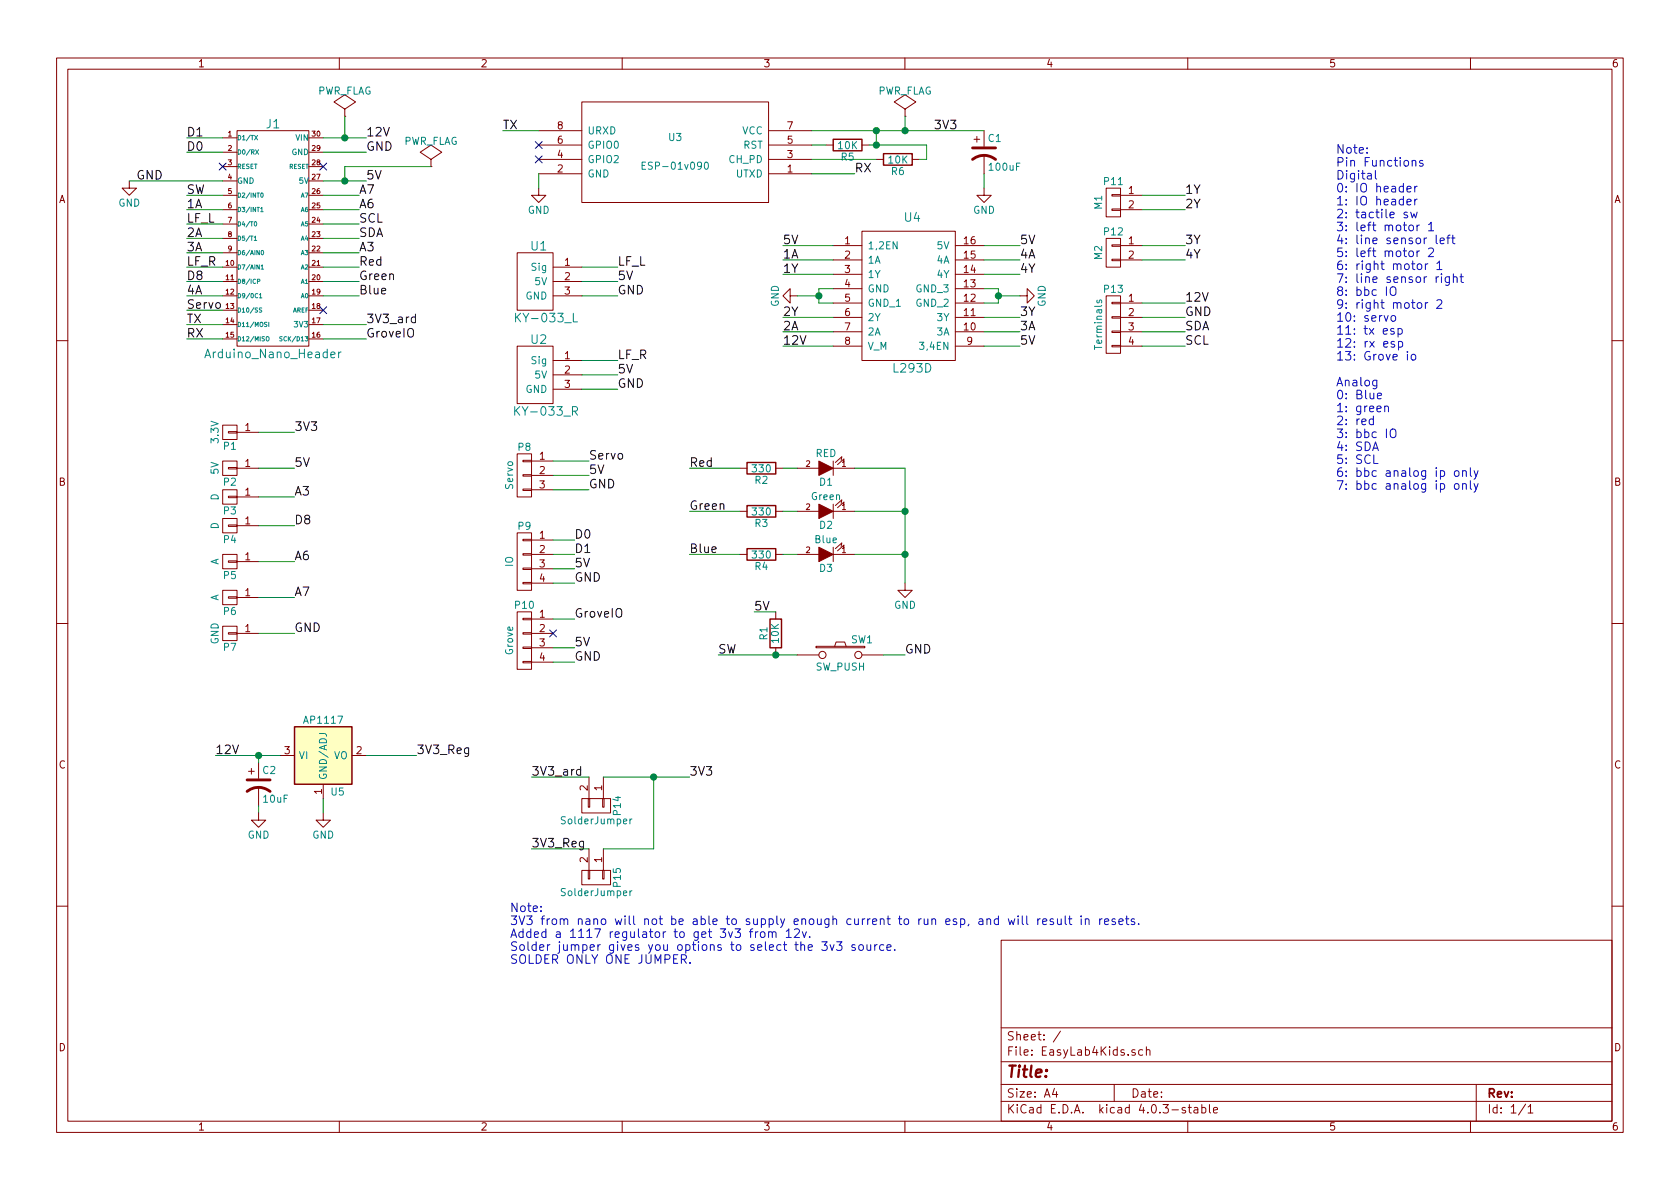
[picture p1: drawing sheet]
<svg xmlns="http://www.w3.org/2000/svg" width="297mm" height="210mm" viewBox="0 0 297 210" stroke-linecap="round" stroke-linejoin="round" font-family="sans-serif">
<g fill="none" stroke="#840000" stroke-width=".18">
<path d="M10 10.3h277v189.9h-277zM12 12.2h273v186.1h-273zM60 10.3v1.9M61 19.3l1.9-1.3-1.9-1.2-1.9 1.2 1.9 1.3v1.3M102.9 18h33v17.8h-33zM110 10.3v1.9M160 10.3v1.9M160 19.3l1.9-1.3-1.9-1.2-1.9 1.2 1.9 1.3v1.3M210 10.3v1.9M260 10.3v1.9M22.9 32v1.3h1.2l-1.2 1.2-1.3-1.2h1.3M39.4 24.4h2.5"/>
<path d="M39.4 26.9h2.5M39.4 29.5h2.5M39.4 32h2.5M39.4 34.5h2.5M39.4 37.1h2.5M39.4 39.6h2.5M41.9 23.1h12.7v38.1h-12.7zM54.6 24.4h2.5M54.6 26.9h2.5M54.6 29.5h2.5M54.6 32h2.5M54.6 34.5h2.5"/>
<path d="M54.6 37.1h2.5M54.6 39.6h2.5M61 20.6h.1M76.2 29.5h.1M76.2 28.2l1.9-1.3-1.9-1.3-1.9 1.3 1.9 1.3v1.3M95.2 33.3v1.2h1.3l-1.3 1.3-1.2-1.3h1.2M95.2 30.7h7.7M95.2 28.2h7.7M95.2 25.6h7.7M95.2 23.1h7.7M135.9 30.7h7.6M135.9 28.2h7.6"/>
<path d="M135.9 25.6h7.6M135.9 23.1h7.6M146 25.6h1.3M152.4 25.6h1.3M154.9 28.2h1.3M160 20.6h.1M161.3 28.2h1.3M172.2 24.6h1M172.7 24.1v1M174 33.3v1.2h1.3l-1.3 1.3-1.3-1.3h1.3M174 23.1v2.8M174 27.4v3.3"/>
<path d="M195.6 33.3h2.5v5h-2.5zM196.6 37h1.5v.2h-1.5zM196.6 34.4h1.5v.3h-1.5zM198.1 34.5h3.8M198.1 37.1h3.8M39.4 42.2h2.5M39.4 44.7h2.5M39.4 47.2h2.5M39.4 49.8h2.5M39.4 52.3h2.5M39.4 54.9h2.5M39.4 57.4h2.5"/>
<path d="M39.4 59.9h2.5M54.6 42.2h2.5M54.6 44.7h2.5M54.6 47.2h2.5M54.6 49.8h2.5M54.6 52.3h2.5M54.6 54.9h2.5M54.6 57.4h2.5M54.6 59.9h2.5M91.4 44.7h6.4v10.2h-6.4zM97.8 47.2h5.1M97.8 49.8h5.1"/>
<path d="M97.8 52.3h5.1M139.7 52.3v-1.3l-1.3 1.3 1.3 1.3v-1.3h1.3M147.3 43.4h5.1M147.3 46h5.1M147.3 48.5h5.1M147.3 51h5.1M147.3 53.6h5.1M147.3 56.1h5.1M147.3 58.7h5.1M152.4 40.9h16.5v22.8h-16.5zM168.9 43.4h5.1M168.9 46h5.1"/>
<path d="M168.9 48.5h5.1M168.9 51h5.1M168.9 53.6h5.1M168.9 56.1h5.1M168.9 58.7h5.1M180.3 52.3h1.3v-1.3l1.3 1.3-1.3 1.3v-1.3M195.6 42.2h2.5v5h-2.5zM195.6 52.3h2.5v10.2h-2.5zM196.6 45.8h1.5v.3h-1.5zM196.6 43.3h1.5v.3h-1.5zM196.6 58.5h1.5v.3h-1.5zM196.6 56h1.5v.3h-1.5z"/>
<path d="M196.6 53.5h1.5v.2h-1.5zM198.1 43.4h3.8M198.1 46h3.8M198.1 53.6h3.8M198.1 56.1h3.8M198.1 58.7h3.8M10 60.2h2M39.4 75.2h2.5v2.5h-2.5zM40.4 76.3h1.5v.3h-1.5zM41.9 76.4h3.8M91.4 61.2h6.4v10.2h-6.4zM97.8 63.7h5.1"/>
<path d="M97.8 66.3h5.1M97.8 68.8h5.1M147.3 61.2h5.1M168.9 61.2h5.1M196.6 61.1h1.5v.2h-1.5zM198.1 61.2h3.8M285 60.2h2M39.4 81.5h2.5v2.6h-2.5zM39.4 91.7h2.5v2.5h-2.5zM39.4 98h2.5v2.6h-2.5zM39.4 86.6h2.5v2.5h-2.5zM40.4 82.7h1.5v.2h-1.5z"/>
<path d="M40.4 92.8h1.5v.3h-1.5zM40.4 99.2h1.5v.2h-1.5zM40.4 87.8h1.5v.2h-1.5zM41.9 82.8h3.8M41.9 93h3.8M41.9 99.3h3.8M41.9 87.9h3.8M91.4 80.3h2.6v7.6h-2.6zM91.4 94.2h2.6v10.2h-2.6zM92.5 86.5h1.5v.2h-1.5zM92.5 83.9h1.5v.3h-1.5zM92.5 81.4h1.5v.3h-1.5z"/>
<path d="M92.5 97.9h1.5v.3h-1.5zM92.5 95.4h1.5v.2h-1.5zM94 98h3.8M94 81.5h3.8M94 84.1h3.8M94 86.6h3.8M94 95.5h3.8M130.8 82.8h1.3M130.8 90.4h1.3M130.8 98h1.3M137.2 82.8h1.2M137.2 90.4h1.2"/>
<path d="M137.2 98h1.2M141 82.8h3.8M141 90.4h3.8M141 98h3.8M147.3 81.5v2.6M147.3 89.1v2.6M147.3 96.8v2.5M147.3 82.8h3.8M147.3 90.4h3.8M147.3 98h3.8M148.7 81.4l.1-.6-1.1 1M148.7 89l.1-.6-1.1 1"/>
<path d="M148.7 96.6l.1-.6-1.1 1M149.1 81.8l.1-.7-1.1 1.1M149.1 89.4l.1-.6-1.1 1M149.1 97l.1-.6-1.1 1M10 110.3h2M39.4 110.7h2.5v2.6h-2.5zM39.4 104.4h2.5v2.5h-2.5zM40.4 111.9h1.5v.2h-1.5zM40.4 105.5h1.5v.3h-1.5zM41.9 112h3.8M41.9 105.7h3.8M91.4 108.2h2.6v10.2h-2.6z"/>
<path d="M92.5 103h1.5v.2h-1.5zM92.5 100.5h1.5v.2h-1.5zM92.5 117h1.5v.2h-1.5zM92.5 114.4h1.5v.3h-1.5zM92.5 111.9h1.5v.2h-1.5zM92.5 109.3h1.5v.3h-1.5zM94 100.6h3.8M94 103.1h3.8M94 112h3.8M94 109.5h3.8M94 114.5h3.8M94 117.1h3.8"/>
<path d="M137.2 108.2v1.3M137.2 114.5v1.3M141 115.8h3.8M144.3 114.3h8.6v.2h-8.6zM147.6 114.3l.2-.8h1.6l.2 .8M152.4 115.8h3.8M160 103.1v1.3h1.3l-1.3 1.3-1.3-1.3h1.3M285 110.3h2M43.9 136.4h1.1M44.4 135.9v1M45.7 134.9v2.8M45.7 139.2v3.3"/>
<path d="M49.5 133.6h2.6M57.1 138.7v2.5M62.2 133.6h2.6M104.1 137.4v3.8M106.7 137.4v3.8M45.7 143.8v1.2h1.3l-1.3 1.3-1.3-1.3h1.3M57.1 143.8v1.2h1.3l-1.3 1.3-1.2-1.3h1.2M102.9 141.2h5v2.6h-5zM102.9 153.9h5v2.6h-5zM104 141.2h.3v1.5h-.3zM104 153.9h.3v1.5h-.3zM104.1 150.1v3.8"/>
<path d="M106.6 141.2h.2v1.5h-.2zM106.6 153.9h.2v1.5h-.2zM106.7 150.1v3.8M10 160.2h2M177 166.3h108v32h-108zM285 160.2h2M60 198.3v1.9M110 198.3v1.9M160 198.3v1.9M177 194.8h108M177 191.8h108M177 187.8h108"/>
<path d="M177 181.8h108M186.4 192.5l-.3 1h.9M186.8 193v1M187.5 182.3l-1.3 2M197 191.8v3M200.7 185.7a.37 .37 0 0 0-.6 .1l.1 .2 .5 .2 .1 .1-.3 .3-.4-.1M202 185.7l-.4-.1-.3 .3 .1 .6 .2 .1 .4-.1M202.7 185.7l.2-.1 .4 .1v.9M202.7 185.1v1.5M209.6 195.9a.37 .37 0 0 0-.6 .1l.1 .3 .5 .1 .1 .1-.3 .3-.4-.1M210 198.3v1.9M210.1 195.8h.5"/>
<path d="M210.3 195.3v1.3l.3 .2M211.2 195.9h.5l.1 .9M211.8 196.2l-.5 .1-.2 .2 .2 .3 .5-.1M212.5 195.9l.4-.1 .3 .3-.1 .6h-.6M212.5 195.3v1.5M213.8 195.3v1.3l.2 .2M214.6 196.3l.7-.1-.1-.3-.4-.1-.2 .2v.7h.6M260 198.3v1.9M261 191.8v6.5M269.7 195.2l-1.2 2M270.2 195.8l.4-.5v1.5M270.2 196.8h.8"/>
<circle cx="145.4" cy="115.8" r=".63"/>
<circle cx="151.8" cy="115.8" r=".63"/>
</g>
<g fill="none" stroke="#008484" stroke-width=".18">
<path d="M45 23.9l.5 .8M45 39.3l.1-.1a.36 .36 0 0 1 .3 .4 .36 .36 0 0 1-.3 .3l-.1-.2zM45.2 26.5l.5 .8M45.5 23.9l-.5 .8M45.7 26.5l-.5 .8M46.1 36.9l.2-.2v.7M46.1 37.4h.4M46.2 34.2l.1-.1a.36 .36 0 0 1 .2 .4 .36 .36 0 0 1-.3 .3l-.1-.2zM113.5 29.3h.5M114.1 28.7h-.6v1.2h.6M124.6 28.8l.2-.1a.67 .67 0 0 1 .5 .6 .67 .67 0 0 1-.5 .6l-.2-.1-.1-.3zM45 42l.2-.2v.7"/>
<path d="M45 42.5h.4M45.5 49.8l.4-.1v-.3h-.4v.7M45.9 52.1l.2-.2v.8M45.9 52.7h.4M46.2 47l.2-.2v.8M46.2 47.6h.4M46.3 44.3h.1a.36 .36 0 0 1 .2 .4 .36 .36 0 0 1-.3 .3l-.1-.3zM46.3 54.5h-.4v.2a.31 .31 0 0 1 .3 .4l-.4 .1M47.2 59.6h.2l.2 .2-.2 .5-.3-.1zM47.2 57h-.4v.3a.31 .31 0 0 1 .3 .4h-.3M47.5 57v.8M49.9 59.6h-.4v.2a.31 .31 0 0 1 .3 .4h-.3"/>
<path d="M101.4 55.4v1.5h.7M194 53.1l-.1 .3 .2 .2 .2-.1 .1-.4h.3v.5M58.5 62.8l.7-.2v-.3l-.5-.1-.2 .3 .1 .7h.6M59.9 62.2v1.1M60.3 62.2l-.3 .1-.1 .3M101.2 72.7l.8-.1 .1-.2-.1-.3-.2-.2h-.6v1.5M101.6 72.7l.5 .7M111.4 144.8v.9M111.4 157.5v.9M111.7 144.8l-.3 .3M111.7 157.5l-.3 .3"/>
</g>
<g fill="#840000" stroke="#840000" stroke-width=".18">
<path d="M144.8 81.5l2.5 1.3-2.5 1.3z"/>
<path d="M144.8 89.1l2.5 1.3-2.5 1.3z"/>
<path d="M144.8 96.8l2.5 1.2-2.5 1.3z"/>
</g>
<path d="M147.3 24.6h5.1v2.1h-5.1zM156.2 27.2h5.1v2h-5.1zM132.1 81.8h5.1v2h-5.1zM132.1 89.4h5.1v2h-5.1zM132.1 97h5.1v2.1h-5.1zM136.1 109.5h2.1v5h-2.1zM52.1 128.5h10.1v10.2h-10.1z" fill="none" stroke="#840000" stroke-width=".25"/>
<path d="M38.8 28.8l1.2 1.3M40 28.8l-1.2 1.3M56.5 28.8l1.3 1.3M57.8 28.8l-1.3 1.3M94.6 25l1.3 1.3M94.6 27.6l1.3 1.2M95.9 25l-1.3 1.3M95.9 27.6l-1.3 1.2M56.5 54.2l1.3 1.3M57.8 54.2l-1.3 1.3M97.2 111.4l1.2 1.2M98.4 111.4l-1.2 1.2" fill="none" stroke="#000084" stroke-width=".18"/>
<g fill="none" stroke="#0000c2" stroke-width=".18">
<path d="M243.2 30.1v1.4l.2 .2M248.8 33.4l.7-.1-.1-.3-.4-.1-.2 .3v.7h.6M248.8 35.7l.7-.1-.1-.3-.4-.1-.2 .3v.7h.6M248.8 37.6l-.3-.1-.3 .2 .1 .2 .5 .2v.3h-.6M249.3 39.9l.3-.1 .3 .3v.4l-.3 .3-.3-.1-.2-.2v-.4zM249.4 37.5l.3 1 .3-.7 .3 .7 .3-1M249.7 28.5l.1-.1a.36 .36 0 0 1 .5 .2v.8M250.1 32.9v1.1M250.1 35.2v1M250.5 39.8v1M250.6 32.9l-.3 .1-.2 .2M250.6 35.2l-.3 .1-.2 .2"/>
<path d="M251 39.8l-.3 .1-.2 .2M251.6 28.4h-.4l-.2 .2 .1 .2 .5 .2v.3h-.6M252.6 39.7l.4-.4v1.5M245.9 50.9a.5 .5 0 0 1 .6-.2 .5 .5 0 0 1 .3 .5v.8a.53 .53 0 0 1-.6 .2 .53 .53 0 0 1-.4-.5zM246 56l.3-.2 .4 .2 .1 .5-.2 .2-.3 .1-.3-.1zM246.5 58.2l-.4-.1-.2 .2v.2l.6 .2v.3h-.6M247.2 58.2a.48 .48 0 0 1 .7 0v.7a.48 .48 0 0 1-.7 .1M247.2 58.1v1.5M249.3 44.4h.3l.3 .3v.4l-.3 .3-.3-.1-.2-.2v-.4zM250.5 44.4v1M250.6 46.8l.3-.1 .4 .1 .1 .6-.2 .2-.3 .1-.3-.2zM250.6 53.7l.3-.2 .4 .2 .1 .5-.2 .3h-.3l-.3-.1z"/>
<path d="M251 44.4h-.3l-.2 .3M252 46.7v1M252 53.5v1M252.5 46.7h-.3l-.2 .3M252.5 53.5l-.3 .1-.2 .2M252.6 44l.2-.1h.4l.2 .1 .1 .3-.1 .2-.9 .9h1M252.6 40.8h.9M253.9 41.6v1.3l.3 .2M254.1 46.6l.4-.5v1.6M254.1 53.2l.2-.2h.3l.3 .2v.2v.3l-.9 .8h.9M254.1 47.7h.8M254.4 48.9l-.3 .1-.2 .2"/>
<path d="M254.6 42.6l.8-.2-.1-.2-.4-.1-.3 .2 .1 .7h.6M254.9 48.4v.2M254.9 48.9v1.1M255.8 42.1h.6M256.3 48.9v1.3l-.3 .3-.4-.1M256.3 49a.48 .48 0 0 0-.7 .1v.7a.48 .48 0 0 0 .7 .1M256.4 41.6l-.3 .1-.1 .1v1.3M256.7 42.1h.6M256.9 41.6v1.3l.4 .2M257 49.1v-.1a.36 .36 0 0 1 .6 .2v.8M257 48.4v1.6M258.1 48.9h.6"/>
<path d="M258.3 48.4v1.4l.4 .2M242.7 79.7l.5-1.5 .5 1.5M242.8 74.2a.48 .48 0 0 0-.6 0v.7a.48 .48 0 0 0 .6 .1M242.8 73.6v1.5M243.5 70l.8-.1-.1-.3-.4-.1-.3 .2 .1 .8h.6M244.8 72l.1-.1a.36 .36 0 0 1 .6 .1v.8M244.8 71.8v1M245.9 76.1a.5 .5 0 0 1 .6-.2 .5 .5 0 0 1 .3 .5v.8a.53 .53 0 0 1-.6 .2 .53 .53 0 0 1-.4-.5zM246.5 60.4h-.3l-.3 .2 .1 .2 .5 .2v.3h-.6M247.3 60.4a.48 .48 0 0 1 .6 .1v.7a.48 .48 0 0 1-.6 .1M247.3 60.4v1.5M248.8 62.1v.2"/>
<path d="M248.8 62.7v1M249.6 62.8l.2-.1 .4 .1 .1 .6-.1 .2-.4 .1-.2-.2zM242.9 80.4v1.6h.7M257.2 83.4l.3-.2 .4 .2 .1 .6-.2 .2h-.3l-.3-.1zM257.2 85.7l.3-.2 .4 .2 .1 .6-.2 .2h-.3l-.3-.1zM258.6 83.4l.1-.1a.36 .36 0 0 1 .6 .2v.7M258.6 85.7l.1-.1a.36 .36 0 0 1 .6 .1v.8M258.6 83.2v1M258.6 85.5v1M260 82.7v1.3l.2 .2M260 85v1.3l.2 .2M260.6 83.2l.4 1"/>
<path d="M260.6 85.5l.4 1M261.3 83.2l-.5 1.4-.2 .2M261.3 85.5l-.5 1.4-.2 .1M120.5 169.6h.7l.2-.3-.1-.3-.2-.2h-.6v1.6M120.9 169.6l.5 .8M122 170.2v.2M133.1 164.3h-.3l-.1 .2v1.3M133.6 164.8v1M134 164.8h-.3l-.1 .3M134.5 164.9l.2-.1 .5 .1 .1 .6-.2 .2-.4 .1-.2-.2zM135.9 164.9l.1-.1a.36 .36 0 0 1 .6 .2v.8M135.9 164.8v1"/>
<path d="M136.6 165a.35 .35 0 0 1 .3-.3 .35 .35 0 0 1 .3 .3v.8M139 164.7l.5-.4v1.5M139 165.8h.9M140.5 164.4l.2-.1h.3l.3 .1 .1 .3-.1 .2-.9 .9h1M141.9 164.8l.3 1 .4-1M143.2 165.6v.2M145.3 166.5h1l-.6 .6 .4 .1 .2 .2-.1 .5-.3 .2h-.4l-.2-.2M146.8 167.1l.3 1 .4-1M147.9 166.5h1l-.5 .6 .3 .1 .2 .2-.1 .5-.2 .2h-.5l-.2-.2M151.2 167.1h-.4l-.2 .2 .1 .2 .5 .1v.4h-.6M151.9 167.2l.2-.1 .5 .1 .1 .6-.2 .2-.4 .1-.2-.2zM153.3 167.1v.8a.38 .38 0 0 0 .6 0"/>
<path d="M153.9 167.1v1M154.7 167.1v1M155.1 167.1h-.3l-.1 .3M156.3 167.1a.48 .48 0 0 0-.7 .1v.7a.48 .48 0 0 0 .7 .1M156.8 167.6l.8-.2-.1-.3h-.5l-.2 .2 .1 .7h.6M158.2 167.9v.2M176.5 162.6a.48 .48 0 0 0-.6 0v.7a.48 .48 0 0 0 .6 .1M176.5 162v1.5M178.3 162.5l.3 1 .2-.7 .3 .7 .3-1M180 162v.1M180 162.5v1M180.7 162v1.3l.3 .2"/>
<path d="M181.5 162v1.3l.3 .2M183.5 162.5v1M183.9 162.5l-.3 .1-.1 .2M184.4 163l.7-.2-.1-.2-.4-.1-.2 .2v.7h.6M186.2 162.6l-.3-.1-.3 .2 .1 .2 .5 .2v.3h-.6M187 162.5v.8a.38 .38 0 0 0 .6 0M187.6 162.5v1M188.3 162v1.3l.3 .2M188.9 162.5h.6M189.1 162v1.3l.4 .2M191.2 162v.1M191.2 162.5v1"/>
<path d="M191.9 162.6h.1a.36 .36 0 0 1 .6 .1v.8M191.9 162.5v1M194.4 162.5v1M194.9 162.5l-.3 .1-.2 .2M195.3 163l.7-.2v-.2l-.5-.1-.2 .2 .1 .7h.6M197.2 162.6l-.4-.1-.2 .2 .1 .2 .5 .2v.3h-.6M197.8 163l.8-.2-.1-.2-.4-.1-.3 .2 .1 .7h.6M199 162.5h.6M199.2 162v1.3l.4 .2M200.6 162.6l-.4-.1-.2 .2 .1 .2 .5 .2v.3h-.6M201.3 163.3v.2"/>
</g>
<path d="M172 28.2a3.3 3.3 0 0 1 4 0M172 26.2h4M43.7 139.9a3.3 3.3 0 0 1 4.1 0M43.7 137.9h4.1" fill="none" stroke="#840000" stroke-width=".51"/>
<path d="M52.1 128.5h10.1v10.2h-10.1z" fill="#ffffc2" stroke="#ffffc2" stroke-width=".18"/>
<g fill="none" stroke="#008400" stroke-width=".18">
<path d="M22.9 32h16.5M33 26.9h6.4M33 24.4h6.4M33 39.6h6.4M33 34.5h6.4M33 37.1h6.4M57.1 32h7.7M57.1 26.9h7.7M57.1 24.4h7.7M57.1 39.6h6.4M57.1 34.5h6.4M57.1 37.1h6.4"/>
<path d="M61 20.6v3.8M76.2 29.5h-15.2v2.5M88.9 23.1h6.3M95.2 30.7v2.6M143.5 23.1h30.5M143.5 30.7h7.6M143.5 28.2h11.4M143.5 25.6h2.5M153.7 25.6h10.1v2.6h-1.2M154.9 23.1v2.5M160 20.6v2.5M174 30.7v2.6"/>
<path d="M201.9 34.5h7.6M201.9 37.1h7.6M33 42.2h6.4M33 47.2h6.4M33 49.8h6.4M33 52.3h6.4M33 54.9h6.4M33 44.7h6.4M33 59.9h6.4M33 57.4h6.4M57.1 42.2h6.4M57.1 47.2h6.4"/>
<path d="M57.1 49.8h6.4M57.1 52.3h6.4M57.1 44.7h6.4M57.1 59.9h7.7M57.1 57.4h7.7M102.9 47.2h6.3M102.9 49.8h6.3M102.9 52.3h6.3M138.4 43.4h8.9M138.4 46h8.9M138.4 48.5h8.9M138.4 56.1h8.9"/>
<path d="M138.4 58.7h8.9M141 52.3h3.8M147.3 51h-2.5v2.6h2.5M174 43.4h6.3M174 51h2.5v2.6h-2.5M174 46h6.3M174 48.5h6.3M174 56.1h6.3M174 58.7h6.3M176.5 52.3h3.8M201.9 43.4h7.6M201.9 53.6h7.6"/>
<path d="M201.9 46h7.6M201.9 56.1h7.6M201.9 58.7h7.6M45.7 76.4h6.4M102.9 63.7h6.3M102.9 66.3h6.3M102.9 68.8h6.3M138.4 61.2h8.9M174 61.2h6.3M201.9 61.2h7.6M45.7 82.8h6.4M45.7 93h6.4"/>
<path d="M45.7 99.3h6.4M45.7 87.9h6.4M97.8 81.5h6.3M97.8 84.1h6.3M97.8 86.6h6.3M97.8 95.5h3.8M97.8 98h3.8M121.9 98h8.9M121.9 82.8h8.9M121.9 90.4h8.9M138.4 98h2.6M138.4 82.8h2.6"/>
<path d="M138.4 90.4h2.6M151.1 98h8.9M151.1 82.8h8.9v20.3M151.1 90.4h8.9M45.7 112h6.4M45.7 105.7h6.4M97.8 100.6h3.8M97.8 103.1h3.8M97.8 109.5h3.8M97.8 114.5h3.8M97.8 117.1h3.8M127 115.8h14"/>
<path d="M133.3 108.2h3.9M156.2 115.8h3.8M38.1 133.6h11.4M45.7 133.6v1.3M64.8 133.6h8.9M94 137.4h10.1M106.7 137.4h15.2M115.6 137.4v12.7h-8.9M45.7 142.5v1.3M57.1 141.2v2.6M94 150.1h10.1"/>
</g>
<g fill="#008400" stroke="#008400" stroke-width=".25">
<circle cx="154.9" cy="23.1" r=".51"/>
<circle cx="154.9" cy="25.6" r=".51"/>
<circle cx="137.2" cy="115.8" r=".51"/>
<circle cx="144.8" cy="52.3" r=".51"/>
<circle cx="176.5" cy="52.3" r=".51"/>
<circle cx="160" cy="23.1" r=".51"/>
<circle cx="61" cy="24.4" r=".51"/>
<circle cx="61" cy="32" r=".51"/>
<circle cx="160" cy="90.4" r=".51"/>
<circle cx="160" cy="98" r=".51"/>
<circle cx="45.7" cy="133.6" r=".51"/>
<circle cx="115.6" cy="137.4" r=".51"/>
</g>
<path d="M73.5 56.1a.48 .48 0 0 0-.7 .1v.7a.48 .48 0 0 0 .7 .1M73.5 55.5v1.6M102.7 136.1a.48 .48 0 0 0-.7 .1v.7a.48 .48 0 0 0 .7 .1M102.7 135.6v1.5" fill="none" stroke="#000" stroke-width=".18"/>
<text font-size="2.8" fill="#840000" x="178" y="190.5">Title:</text>
<g font-size="2.1" fill="#008484">
<text x="47.1" y="22.7">J1</text>
<text x="159.9" y="39.2">U4</text>
<text x="93.9" y="44.3">U1</text>
<text x="91.7" y="57">KY-033_L</text>
<text x="36.8" y="63.3">Arduino_Nano_Header</text>
<text x="93.9" y="60.8">U2</text>
<text x="158.1" y="65.9">L293D</text>
<text x="91.6" y="73.5">KY-033_R</text>
</g>
<g font-size="2.1">
<text x="88.9" y="22.9">TX</text>
<text x="165.1" y="22.9">3V3</text>
<text x="33" y="24.1">D1</text>
<text x="33" y="26.7">D0</text>
<text x="64.8" y="26.7">GND</text>
<text x="64.8" y="24.1">12V</text>
<text x="24.1" y="31.7">GND</text>
<text x="33" y="34.3">SW</text>
<text x="63.5" y="34.3">A7</text>
<text x="64.8" y="31.7">5V</text>
<text x="151.1" y="30.5">RX</text>
<text x="209.5" y="34.3">1Y</text>
<text x="33" y="39.4">LF_L</text>
<text x="33" y="36.8">1A</text>
<text x="33" y="41.9">2A</text>
<text x="63.5" y="41.9">SDA</text>
<text x="63.5" y="39.4">SCL</text>
<text x="63.5" y="36.8">A6</text>
<text x="209.5" y="36.8">2Y</text>
<text x="33" y="47">LF_R</text>
<text x="33" y="44.4">3A</text>
<text x="63.5" y="47">Red</text>
<text x="63.5" y="44.4">A3</text>
<text x="109.2" y="47">LF_L</text>
<text x="138.4" y="43.2">5V</text>
<text x="138.4" y="45.7">1A</text>
<text x="180.3" y="43.2">5V</text>
<text x="180.3" y="45.7">4A</text>
<text x="209.5" y="43.2">3Y</text>
<text x="209.5" y="45.7">4Y</text>
<text x="33" y="52.1">4A</text>
<text x="33" y="49.5">D8</text>
<text x="63.5" y="49.5">Green</text>
<text x="63.5" y="52.1">Blue</text>
<text x="109.2" y="49.5">5V</text>
<text x="109.2" y="52.1">GND</text>
<text x="138.4" y="48.3">1Y</text>
<text x="180.3" y="48.3">4Y</text>
<text x="209.5" y="53.3">12V</text>
<text x="33" y="57.1">TX</text>
<text x="33" y="59.7">RX</text>
<text x="33" y="54.6">Servo</text>
<text x="64.8" y="59.7">GroveIO</text>
<text x="64.8" y="57.1">3V3_ard</text>
<text x="138.4" y="58.4">2A</text>
<text x="138.4" y="55.9">2Y</text>
<text x="180.3" y="58.4">3A</text>
<text x="180.3" y="55.9">3Y</text>
<text x="209.5" y="55.9">GND</text>
<text x="209.5" y="58.4">SDA</text>
<text x="109.2" y="63.5">LF_R</text>
<text x="138.4" y="61">12V</text>
<text x="180.3" y="61">5V</text>
<text x="209.5" y="61">SCL</text>
<text x="109.2" y="66">5V</text>
<text x="109.2" y="68.6">GND</text>
<text x="52.1" y="76.2">3V3</text>
<text x="52.1" y="82.5">5V</text>
<text x="104.1" y="83.8">5V</text>
<text x="104.1" y="81.3">Servo</text>
<text x="121.9" y="82.5">Red</text>
<text x="52.1" y="87.6">A3</text>
<text x="104.1" y="86.4">GND</text>
<text x="52.1" y="92.7">D8</text>
<text x="101.6" y="95.2">D0</text>
<text x="121.9" y="90.2">Green</text>
<text x="52.1" y="99.1">A6</text>
<text x="101.6" y="100.3">5V</text>
<text x="101.6" y="97.8">D1</text>
<text x="121.9" y="97.8">Blue</text>
<text x="52.1" y="105.4">A7</text>
<text x="101.6" y="102.9">GND</text>
<text x="133.3" y="107.9">5V</text>
<text x="52.1" y="111.8">GND</text>
<text x="101.6" y="109.2">GroveIO</text>
<text x="101.6" y="114.3">5V</text>
<text x="101.6" y="116.8">GND</text>
<text x="127" y="115.6">SW</text>
<text x="160" y="115.6">GND</text>
<text x="38.1" y="133.3">12V</text>
<text x="73.7" y="133.3">3V3_Reg</text>
<text x="94" y="137.2">3V3_ard</text>
<text x="121.9" y="137.2">3V3</text>
<text x="94" y="149.9">3V3_Reg</text>
</g>
<g font-size="2.1" fill="#0000c2">
<text x="236.2" y="27.2">Note:</text>
<text x="236.2" y="29.5">Pin Functions</text>
<text x="236.2" y="31.7">Digital</text>
<text x="236.2" y="34">0: IO header</text>
<text x="236.2" y="36.3">1: IO header</text>
<text x="236.2" y="38.6">2: tactile sw</text>
<text x="236.2" y="40.9">3: left motor 1</text>
<text x="236.2" y="43.2">4: line sensor left</text>
<text x="236.2" y="45.5">5: left motor 2</text>
<text x="236.2" y="47.7">6: right motor 1</text>
<text x="236.2" y="50">7: line sensor right</text>
<text x="236.2" y="52.3">8: bbc IO</text>
<text x="236.2" y="54.6">9: right motor 2</text>
<text x="236.2" y="56.9">10: servo</text>
<text x="236.2" y="59.2">11: tx esp</text>
<text x="236.2" y="61.5">12: rx esp</text>
<text x="236.2" y="63.7">13: Grove io</text>
<text x="236.2" y="68.3">Analog</text>
<text x="236.2" y="70.6">0: Blue</text>
<text x="236.2" y="72.9">1: green</text>
<text x="236.2" y="75.2">2: red</text>
<text x="236.2" y="77.5">3: bbc IO</text>
<text x="236.2" y="79.8">4: SDA</text>
<text x="236.2" y="82">5: SCL</text>
<text x="236.2" y="84.3">6: bbc analog ip only</text>
<text x="236.2" y="86.6">7: bbc analog ip only</text>
<text x="90.2" y="161.3">Note:</text>
<text x="90.2" y="163.6">3V3 from nano will not be able to supply enough current to run esp, and will result in resets.</text>
<text x="90.2" y="165.9">Added a 1117 regulator to get 3v3 from 12v.</text>
<text x="90.2" y="168.1">Solder jumper gives you options to select the 3v3 source.</text>
<text x="90.2" y="170.4">SOLDER ONLY ONE JUMPER.</text>
</g>
<g font-size="2.1" fill="#840000">
<text x="178" y="184">Sheet: /</text>
<text x="178" y="186.7">File: EasyLab4Kids.sch</text>
<text x="178" y="196.9">KiCad E.D.A. kicad 4.0.3-stable</text>
<text x="178" y="194.1">Size: A4</text>
<text x="200" y="194.1">Date:</text>
<text x="263" y="194.1">Rev:</text>
<text x="263" y="196.9">Id: 1/1</text>
</g>
<g font-size="1.8" fill="#840000">
<text x="35" y="11.9">1</text>
<text x="85" y="11.9">2</text>
<text x="135" y="11.9">3</text>
<text x="185" y="11.9">4</text>
<text x="235" y="11.9">5</text>
<text x="285" y="11.9">6</text>
<text x="98.6" y="22.9">8</text>
<text x="139.2" y="22.9">7</text>
<text x="98.6" y="27.9">4</text>
<text x="98.6" y="25.4">6</text>
<text x="139.2" y="27.9">3</text>
<text x="139.2" y="25.4">5</text>
<text x="10.4" y="35.9">A</text>
<text x="98.6" y="30.5">2</text>
<text x="139.2" y="30.5">1</text>
<text x="199.5" y="34.3">1</text>
<text x="285.4" y="35.9">A</text>
<text x="199.5" y="36.8">2</text>
<text x="99.8" y="47">1</text>
<text x="149.4" y="43.2">1</text>
<text x="149.4" y="45.7">2</text>
<text x="170.5" y="45.7">15</text>
<text x="170.5" y="43.2">16</text>
<text x="199.5" y="43.2">1</text>
<text x="199.5" y="45.7">2</text>
<text x="99.8" y="49.5">2</text>
<text x="99.8" y="52.1">3</text>
<text x="149.4" y="48.3">3</text>
<text x="149.4" y="50.8">4</text>
<text x="149.4" y="53.3">5</text>
<text x="170.5" y="53.3">12</text>
<text x="170.5" y="50.8">13</text>
<text x="170.5" y="48.3">14</text>
<text x="199.5" y="53.3">1</text>
<text x="149.4" y="55.9">6</text>
<text x="149.4" y="58.4">7</text>
<text x="170.5" y="58.4">10</text>
<text x="170.5" y="55.9">11</text>
<text x="199.5" y="55.9">2</text>
<text x="199.5" y="58.4">3</text>
<text x="99.8" y="63.5">1</text>
<text x="149.4" y="61">8</text>
<text x="171" y="61">9</text>
<text x="199.5" y="61">4</text>
<text x="99.8" y="66">2</text>
<text x="99.8" y="68.6">3</text>
<text x="43.3" y="76.2">1</text>
<text x="43.3" y="82.5">1</text>
<text x="95.4" y="81.3">1</text>
<text x="95.4" y="83.8">2</text>
<text x="10.4" y="85.9">B</text>
<text x="43.3" y="87.6">1</text>
<text x="95.4" y="86.4">3</text>
<text x="285.4" y="85.9">B</text>
<text x="43.3" y="92.7">1</text>
<text x="95.4" y="95.2">1</text>
<text x="43.3" y="99.1">1</text>
<text x="95.4" y="97.8">2</text>
<text x="95.4" y="100.3">3</text>
<text x="43.3" y="105.4">1</text>
<text x="95.4" y="102.9">4</text>
<text x="43.3" y="111.8">1</text>
<text x="95.4" y="109.2">1</text>
<text x="95.4" y="111.8">2</text>
<text x="95.4" y="114.3">3</text>
<text x="95.4" y="116.8">4</text>
<text x="10.4" y="135.9">C</text>
<text x="50.3" y="133.3">3</text>
<text x="63" y="133.3">2</text>
<text x="285.4" y="135.9">C</text>
<text x="56.9" y="140.4" transform="rotate(-90 56.9 140.4)">1</text>
<text x="103.9" y="139.8" transform="rotate(-90 103.9 139.8)">2</text>
<text x="106.4" y="139.8" transform="rotate(-90 106.4 139.8)">1</text>
<text x="103.9" y="152.5" transform="rotate(-90 103.9 152.5)">2</text>
<text x="106.4" y="152.5" transform="rotate(-90 106.4 152.5)">1</text>
<text x="10.4" y="185.9">D</text>
<text x="285.4" y="185.9">D</text>
<text x="35" y="199.9">1</text>
<text x="85" y="199.9">2</text>
<text x="135" y="199.9">3</text>
<text x="185" y="199.9">4</text>
<text x="235" y="199.9">5</text>
<text x="285" y="199.9">6</text>
</g>
<g font-size="1.8" fill="#008484">
<text x="56" y="16.7">PWR_FLAG</text>
<text x="155.1" y="16.7">PWR_FLAG</text>
<text x="103.9" y="23.7">URXD</text>
<text x="131.1" y="23.7">VCC</text>
<text x="71.2" y="25.6">PWR_FLAG</text>
<text x="103.9" y="28.8">GPIO2</text>
<text x="103.9" y="26.3">GPIO0</text>
<text x="114.4" y="30">ESP-01v090</text>
<text x="118.3" y="24.9">U3</text>
<text x="128.9" y="28.8">CH_PD</text>
<text x="131.3" y="26.3">RST</text>
<text x="148.2" y="26.4">10K</text>
<text x="148.7" y="28.4">R5</text>
<text x="157.1" y="28.9">10K</text>
<text x="174.8" y="25.1">C1</text>
<text x="103.9" y="31.4">GND</text>
<text x="130" y="31.4">UTXD</text>
<text x="157.6" y="30.9">R6</text>
<text x="175" y="30.2">100uF</text>
<text x="195.3" y="32.7">P11</text>
<text x="20.9" y="36.5">GND</text>
<text x="93.3" y="37.8">GND</text>
<text x="172" y="37.8">GND</text>
<text x="194.8" y="37" transform="rotate(-90 194.8 37)">M1</text>
<text x="195.3" y="41.6">P12</text>
<text x="94" y="47.9">Sig</text>
<text x="153.4" y="44.1">1,2EN</text>
<text x="153.4" y="46.6">1A</text>
<text x="165.6" y="46.6">4A</text>
<text x="165.7" y="44.1">5V</text>
<text x="194.8" y="45.9" transform="rotate(-90 194.8 45.9)">M2</text>
<text x="92.8" y="53">GND</text>
<text x="94.6" y="50.4">5V</text>
<text x="153.4" y="49.1">1Y</text>
<text x="153.4" y="51.7">GND</text>
<text x="162" y="51.7">GND_3</text>
<text x="165.7" y="49.1">4Y</text>
<text x="195.3" y="51.8">P13</text>
<text x="137.7" y="54.3" transform="rotate(-90 137.7 54.3)">GND</text>
<text x="153.4" y="54.2">GND_1</text>
<text x="153.4" y="56.8">2Y</text>
<text x="153.4" y="59.3">2A</text>
<text x="162" y="54.2">GND_2</text>
<text x="165.6" y="59.3">3A</text>
<text x="165.7" y="56.8">3Y</text>
<text x="184.9" y="54.3" transform="rotate(-90 184.9 54.3)">GND</text>
<text x="94" y="64.4">Sig</text>
<text x="153.4" y="61.8">V_M</text>
<text x="163" y="61.8">3,4EN</text>
<text x="194.8" y="61.5" transform="rotate(-90 194.8 61.5)">Terminals</text>
<text x="92.8" y="69.5">GND</text>
<text x="94.6" y="66.9">5V</text>
<text x="38.6" y="83.9" transform="rotate(-90 38.6 83.9)">5V</text>
<text x="38.6" y="78.3" transform="rotate(-90 38.6 78.3)">3.3V</text>
<text x="39.6" y="79.5">P1</text>
<text x="91.6" y="79.7">P8</text>
<text x="133.1" y="83.5">330</text>
<text x="144.2" y="80.8">RED</text>
<text x="38.6" y="88.5" transform="rotate(-90 38.6 88.5)">D</text>
<text x="39.6" y="85.9">P2</text>
<text x="90.7" y="86.5" transform="rotate(-90 90.7 86.5)">Servo</text>
<text x="133.5" y="85.5">R2</text>
<text x="143.5" y="88.4">Green</text>
<text x="144.9" y="85.9">D1</text>
<text x="38.6" y="93.6" transform="rotate(-90 38.6 93.6)">D</text>
<text x="39.6" y="91">P3</text>
<text x="91.6" y="93.7">P9</text>
<text x="133.1" y="91.1">330</text>
<text x="133.5" y="93.2">R3</text>
<text x="144.9" y="93.5">D2</text>
<text x="38.6" y="99.9" transform="rotate(-90 38.6 99.9)">A</text>
<text x="39.6" y="96">P4</text>
<text x="90.7" y="100.2" transform="rotate(-90 90.7 100.2)">IO</text>
<text x="133.1" y="98.7">330</text>
<text x="133.5" y="100.8">R4</text>
<text x="144.1" y="96">Blue</text>
<text x="144.9" y="101.1">D3</text>
<text x="38.6" y="106.3" transform="rotate(-90 38.6 106.3)">A</text>
<text x="39.6" y="102.4">P5</text>
<text x="91.1" y="107.6">P10</text>
<text x="158.1" y="107.6">GND</text>
<text x="38.6" y="114" transform="rotate(-90 38.6 114)">GND</text>
<text x="39.6" y="108.7">P6</text>
<text x="135.7" y="113.1" transform="rotate(-90 135.7 113.1)">R1</text>
<text x="137.7" y="113.6" transform="rotate(-90 137.7 113.6)">10K</text>
<text x="150.5" y="113.7">SW1</text>
<text x="39.6" y="115.1">P7</text>
<text x="90.7" y="115.8" transform="rotate(-90 90.7 115.8)">Grove</text>
<text x="144.2" y="118.6">SW_PUSH</text>
<text x="53.9" y="128">AP1117</text>
<text x="46.5" y="136.8">C2</text>
<text x="52.8" y="134.2">VI</text>
<text x="57.8" y="137.9" transform="rotate(-90 57.8 137.9)">GND/ADJ</text>
<text x="58.9" y="134.2">VO</text>
<text x="46.6" y="141.9">10uF</text>
<text x="58.6" y="140.7">U5</text>
<text x="43.8" y="148.3">GND</text>
<text x="55.2" y="148.3">GND</text>
<text x="99.5" y="145.7">SolderJumper</text>
<text x="109.8" y="144.1" transform="rotate(-90 109.8 144.1)">P14</text>
<text x="99.5" y="158.4">SolderJumper</text>
<text x="109.8" y="156.8" transform="rotate(-90 109.8 156.8)">P15</text>
</g>
<g font-size="1.4" fill="#008484">
<text x="51.5" y="27.4">GND</text>
<text x="52.3" y="24.9">VIN</text>
<text x="41.9" y="32.5">GND</text>
<text x="52.9" y="32.5">5V</text>
<text x="52.1" y="57.9">3V3</text>
</g>
<g font-size="1.4" fill="#840000">
<text x="142.5" y="82.5">2</text>
<text x="148.8" y="82.5">1</text>
<text x="142.5" y="90.2">2</text>
<text x="148.8" y="90.2">1</text>
<text x="142.5" y="97.8">2</text>
<text x="148.8" y="97.8">1</text>
</g>
<g font-size="1.2" fill="#840000">
<text x="40.3" y="24.1">1</text>
<text x="40.3" y="26.7">2</text>
<text x="40.3" y="29.2">3</text>
<text x="55.2" y="24.1">30</text>
<text x="55.2" y="29.2">28</text>
<text x="55.2" y="26.7">29</text>
<text x="40.3" y="31.7">4</text>
<text x="40.3" y="34.3">5</text>
<text x="55.2" y="34.3">26</text>
<text x="55.2" y="31.7">27</text>
<text x="40.3" y="36.8">6</text>
<text x="40.3" y="39.4">7</text>
<text x="40.3" y="41.9">8</text>
<text x="55.2" y="41.9">23</text>
<text x="55.2" y="39.4">24</text>
<text x="55.2" y="36.8">25</text>
<text x="40" y="47">10</text>
<text x="40.3" y="44.4">9</text>
<text x="55.2" y="47">21</text>
<text x="55.2" y="44.4">22</text>
<text x="40" y="49.5">11</text>
<text x="40" y="52.1">12</text>
<text x="55.2" y="49.5">20</text>
<text x="55.2" y="52.1">19</text>
<text x="40" y="54.6">13</text>
<text x="40" y="57.1">14</text>
<text x="40" y="59.7">15</text>
<text x="55.2" y="59.7">16</text>
<text x="55.2" y="57.1">17</text>
<text x="55.2" y="54.6">18</text>
</g>
<g font-size="1.1" fill="#008484">
<text x="41.9" y="24.8">D1/TX</text>
<text x="41.9" y="27.3">D0/RX</text>
<text x="41.9" y="29.8">RESET</text>
<text x="51.1" y="29.8">RESET</text>
<text x="41.9" y="34.9">D2/INT0</text>
<text x="53.2" y="34.9">A7</text>
<text x="41.9" y="37.5">D3/INT1</text>
<text x="41.9" y="40">D4/T0</text>
<text x="53.2" y="40">A5</text>
<text x="53.2" y="37.5">A6</text>
<text x="41.9" y="42.5">D5/T1</text>
<text x="41.9" y="45.1">D6/AIN0</text>
<text x="41.9" y="47.6">D7/AIN1</text>
<text x="53.2" y="47.6">A2</text>
<text x="53.2" y="45.1">A3</text>
<text x="53.2" y="42.5">A4</text>
<text x="41.9" y="50.2">D8/ICP</text>
<text x="41.9" y="52.7">D9/0C1</text>
<text x="53.2" y="50.2">A1</text>
<text x="53.2" y="52.7">A0</text>
<text x="41.9" y="55.2">D10/SS</text>
<text x="41.9" y="57.8">D11/MOSI</text>
<text x="51.7" y="55.2">AREF</text>
<text x="41.9" y="60.3">D12/MISO</text>
<text x="50.1" y="60.3">SCK/D13</text>
</g>
</svg>
